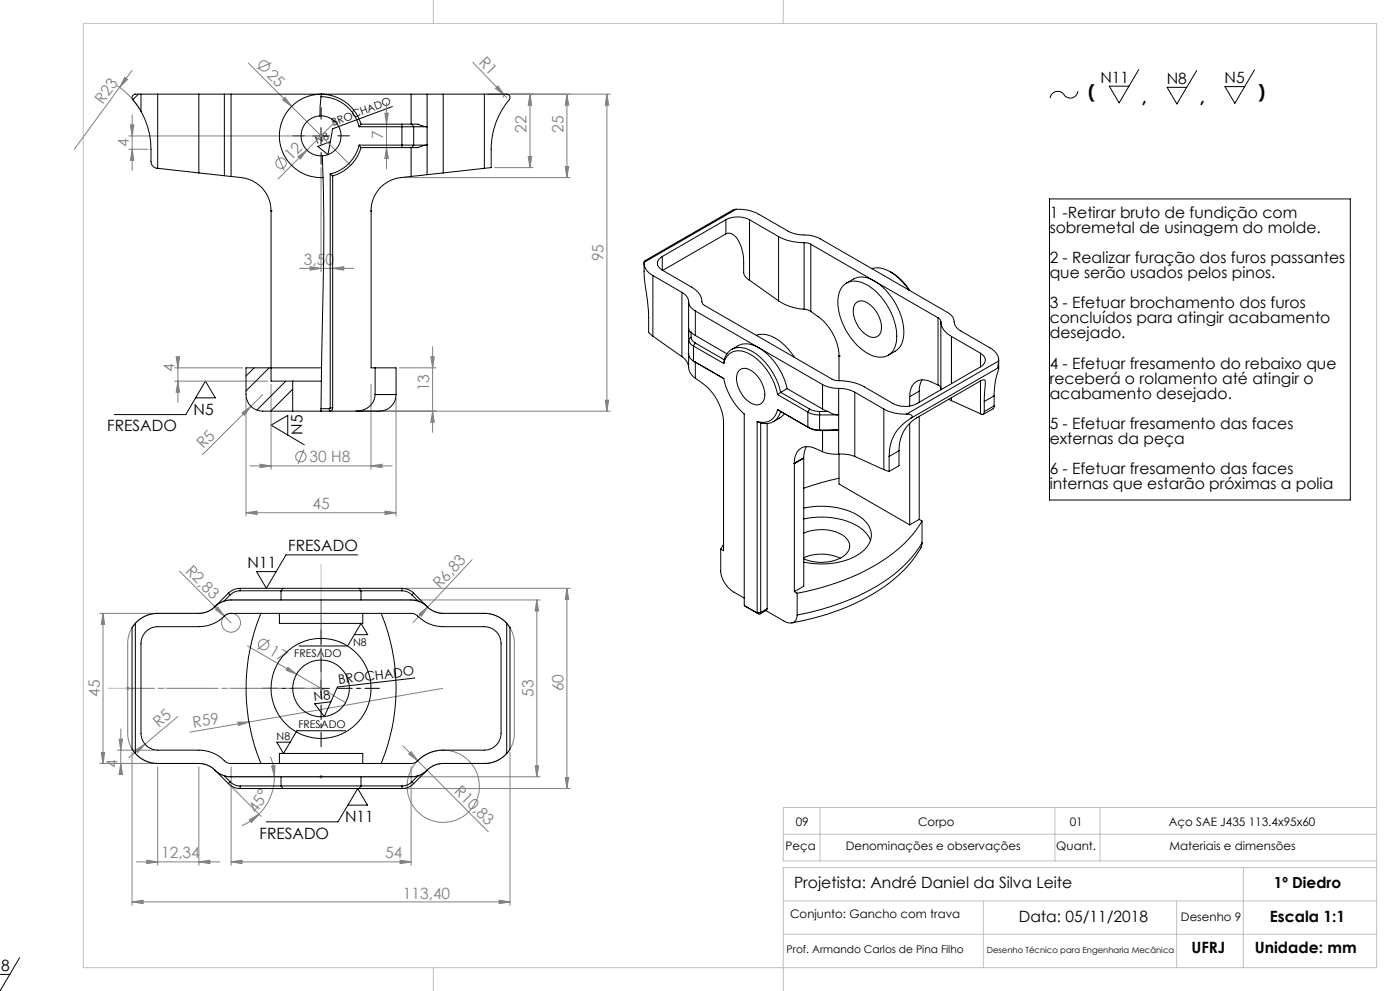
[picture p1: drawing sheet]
<svg xmlns="http://www.w3.org/2000/svg" width="420mm" height="297mm" viewBox="0 0 420 297" stroke-linecap="round" stroke-linejoin="round" font-family="sans-serif">
<g fill="none" stroke="#808080" stroke-width=".3">
<path d="M74.5 18.9l13 13M81.5 18.8l-4.5 1.9M141.9 18.7l9.4 9.8M35.1 25.6l3.7 3.1 3 3.9M35.9 26.2l-13.6 18.5M37.4 23.2l.8 .6-2.3 2.4zM39.1 37.4h1l-.4 3.3zM39.7 21.1l-3.8 5.1M39.7 34.4v16.7M84.8 29.9l.7-.7 2 2.7zM87.5 31.9l17.7 17.7M100.5 36.5l-17.1 17.2"/>
<path d="M115.5 33.9h1l-.5 3.3zM116 30.9v19.7M148.7 26.5l.7-.7 1.9 2.7zM151.3 28.5l-.3 .7M151.3 28.5l.7 .7M159 28.2v22M159 28.2l.5 3.3h-1zM170.1 28.2v25M170.1 28.2l.5 3.3h-1zM182.1 28.2l.5 3.3h-1zM182.1 28.2v95M183.1 28.2h-36.8"/>
<path d="M38.6 44.7h5.7M38.6 40.7h56.7M39.7 44.7l.4 3.3h-1zM83.4 46.7l1.9 4.4M89.4 47l2.7-2-2 2.7zM96.3 50.2v31.3M116 44.2l.5 3.3h-1zM121.2 53.2h49.9M148.3 50.2h11.7M158.5 46.9h1l-.5 3.3zM169.6 49.9h1l-.5 3.3zM93 79.9l3.3 .5-3.3 .6z"/>
<path d="M89.9 80.4h16.3M99.8 80.4l3.3-.5v1.1zM52.4 110.2h20.4M52.4 114.2h27.9M52.8 106.9h1.1l-.5 3.3zM53.4 114.2l.5 3.3h-1.1zM53.4 107.6v13M73.8 119.2v35.5M78.8 118.2l-18.1 18.1M81.3 115.2v25.4M111.3 115.2v25.4M118.8 119.2v35.5"/>
<path d="M119.8 110.2h11M129.3 106.9h1l-.5 3.3zM129.8 103.9v25.7M181.6 119.9h1l-.5 3.3zM72.6 123.8l2.7-2-2 2.7zM75 139.6h42.7M78 139.1l3.3 .5-3.3 .6zM91.2 134.7l-1.8 4.4M107.9 123.2h75.2M111.3 139.6l3.3-.5v1.1zM129.8 123.2l.5 3.3h-1zM73.8 153.7l3.3-.5v1z"/>
<path d="M73.8 153.7h45M115.5 153.2l3.3 .5-3.3 .5zM53.8 171.2l13.5 13.4M121.6 176.3h49.5M124.3 179.8h37.7M141.6 167.7l-13.3 14.3M161 179.8l.6 3.3h-1.1zM161 179.8v53M170.1 176.3l.5 3.3h-1zM170.1 176.3v60M29.9 183.8h16.4M30.9 183.8l.5 3.3h-1z"/>
<path d="M30.9 183.8v45M41.1 186.3a8.9 8.9 0 0 1 6.2-2.5h12.4a8 8 0 0 0 5.7-2.7l1.7-.9 1.8-.4h54.4a7.5 7.5 0 0 1 5.7 2.8l1.7 .8 2.3 .4h12.3a9 9 0 0 1 9 9v27a9 9 0 0 1-9 9h-12.3a7.5 7.5 0 0 0-5.7 2.8l-1.7 .8-1.9 .4h-54.4a7.8 7.8 0 0 1-5.7-2.7l-1.7-.9-1.9-.4h-12.7a9 9 0 0 1-9-9v-27a8.9 8.9 0 0 1 2.8-6.5zM64 181.8h1M64.5 181.3v1M64.6 182.7l.7-.7 2 2.6zM64.8 181.5l-.7 .7M67.3 184.6l2 2.1M74.2 193.6l29.5 17M81 191.7l-3.8 3M86.4 200l2.6 2.1-3.2-1.2zM125.7 184l2.6-2-1.9 2.7zM128.3 182l-4.4 4.6"/>
<path d="M36.2 218.5v13M37.8 206.3h1M38 205.9l.7 .8M38.7 205.9l-.7 .8M53.4 214.7l-9.9 8.3M71.3 216.4h3.4l-3.2 1zM74.7 216.4l-17.7 3M132.8 206.3l-58.1 10.1M29.9 228.8h16.4M30.4 225.5h1l-.5 3.3zM35.2 224.8h11.1M35.7 221.5h1.1l-.6 3.3z"/>
<path d="M36.2 228.8l.6 3.3h-1.1zM39.6 225.5v45.8M40.6 224.8l2.9-1.8-2.2 2.6zM43.5 223l-4.9 4.1M47.3 229.8v29.5M59.7 229.8v29.5M69.2 235.5l9.2 9.2M69.3 229.8v29.5M81.1 226.7l.7 2.2 .5 3.9M81.5 229.6l1-.1-.2 3.3zM82.3 232.8a16.1 16.1 0 0 1-4.6 11.2M96 232.4l.7 .8"/>
<path d="M96.3 232.3v1M96.7 232.4l-.7 .8M120.8 223.5l25.7 25.8M121.6 236.3h49.5M123.3 225.3l2 2.7-2.7-2zM123.3 229.8v29.5M124.3 232.8h37.7M153 225.5v45.8M160.5 229.5h1.1l-.6 3.3zM169.6 233h1l-.5 3.3zM41 258.3h25M44 257.8l3.3 .5-3.3 .5z"/>
<path d="M59.7 258.3l3.3-.5v1zM69.3 258.3l3.3-.5v1zM69.3 258.3h54M74.8 245.7l2.9-1.7-2.2 2.5zM77.7 244l-2.7 2.1-2.5 1.4M120 257.8l3.3 .5-3.3 .5zM39.6 270.3l3.3-.5v1zM39.6 270.3h113.4M149.7 269.8l3.3 .5-3.3 .5z"/>
<circle cx="79.2" cy="19.7" r="1.55"/>
<circle cx="84.3" cy="48.9" r="1.56"/>
<circle cx="90.3" cy="136.9" r="1.55"/>
<circle cx="69.3" cy="186.6" r="2.84"/>
<circle cx="79.1" cy="193.2" r="1.55"/>
<circle cx="133" cy="235.6" r="10.8"/>
</g>
<g fill="none" stroke="#000" stroke-width=".3">
<path d="M96.3 38.2v5M117.7 31.9l-17.9 6.7-1.4 7.8-3-2.5 3.7-1.4M323.4 27.4a2.39 2.39 0 0 1-2 2 2.39 2.39 0 0 1-2.5-1.4 2.31 2.31 0 0 0-3.9 1.4M341.6 20.8l-5.9 10-2.9-5h5.9M359 21.2l-5.9 9.9-3-4.9h5.9M376.3 21l-5.8 10-3-5h5.9M93.8 40.7h5M314.9 59.6h90.2v90.3h-90.2zM58.7 119.2h5.9l-3-5-5.9 10h-21.4M86.3 130.4v-5.9l-5 2.9 10 5.9M107.3 166.3h-21.5l-5.9 10-2.9-5h5.9M106.3 190.2h4l-2-3.4-4 6.8h-14.6"/>
<path d="M93.8 206.3h5M96.3 203.8v5M103.7 219h-14.6l-4 6.8-2.1-3.4h4.1M124.5 203.2l-23.3 2.7-3.9 8.9-2.9-3.9 4.9-.6M104.4 241.3h5.8l-2.9-5-5.9 10h-21.5M0 292h2.9M5.9 287l-5.9 9.9"/>
</g>
<g fill="none" stroke="#c0c0c0" stroke-width=".3">
<path d="M25 7h388v283h-388zM130 0v7M235 0v7M95.8 40.7h1M96 40.4l.7 .7M96.3 40.2v1M96.7 40.4l-.7 .7M96.3 169.1v37.2M235 250h178M246 242v16M316.5 242v16M330 242v16"/>
<path d="M413 242h-178v16h178M235 270h178M235 280h178M295 270v20M353 270v20M373 260v30M413 260h-178v37M130 290v7"/>
</g>
<path d="M96.3 35.7v-3.5M91.3 40.7h-3.5M96.3 45.7v3.5M101.3 40.7h3.5" fill="none" stroke="#000" stroke-width=".3" stroke-dasharray="15.2 1.3 1.3 1.3"/>
<path d="M96.3 206.3h-63.9" fill="none" stroke="#c0c0c0" stroke-width=".3" stroke-dasharray="15.2 1.3 1.3 1.3" stroke-dashoffset="4.2"/>
<path d="M91.3 206.3h-12.5M96.3 201.3v-12.5M96.3 211.3v12.5M101.3 206.3h12.5" fill="none" stroke="#000" stroke-width=".3" stroke-dasharray="15.2 1.3 1.3 1.3" stroke-dashoffset="10.9"/>
<path d="M38.3 206.3h58" fill="none" stroke="#808080" stroke-width=".3" stroke-dasharray="15.2 1.3 1.3 1.3" stroke-dashoffset="7.2"/>
<path d="M96.3 179.8v26.5" fill="none" stroke="#808080" stroke-width=".3" stroke-dasharray="15.2 1.3 1.3 1.3" stroke-dashoffset="3.9"/>
<g fill="#808080">
<path d="M148.7 26.5l.7-.7 1.9 2.7z"/>
<path d="M84.8 29.9l.7-.7 2 2.7z"/>
<path d="M64.6 182.7l.7-.7 2 2.6z"/>
<path d="M86.4 200l2.6 2.1-3.2-1.2z"/>
<path d="M71.3 216.4h3.4l-3.2 1z"/>
<path d="M40.6 224.8l2.9-1.8-2.2 2.6z"/>
<path d="M89.4 47l2.7-2-2 2.7z"/>
<path d="M72.6 123.8l2.7-2-2 2.7z"/>
<path d="M125.7 184l2.6-2-1.9 2.7z"/>
<path d="M37.4 23.2l.8 .6-2.3 2.4z"/>
<path d="M122.6 226l.7-.7 2 2.7z"/>
<path d="M39.7 44.7l.4 3.3h-1zM39.1 37.4h1l-.4 3.3z"/>
<path d="M115.5 153.2l3.3 .5-3.3 .5zM73.8 153.7l3.3-.5v1z"/>
<path d="M111.3 139.6l3.3-.5v1.1zM78 139.1l3.3 .5-3.3 .6zM99.8 80.4l3.3-.5v1.1zM93 79.9l3.3 .5-3.3 .6zM149.7 269.8l3.3 .5-3.3 .5zM39.6 270.3l3.3-.5v1z"/>
<path d="M44 257.8l3.3 .5-3.3 .5zM59.7 258.3l3.3-.5v1z"/>
<path d="M69.3 258.3l3.3-.5v1zM120 257.8l3.3 .5-3.3 .5z"/>
<path d="M74.8 245.7l2.9-1.7-2.2 2.5zM81.5 229.6l1-.1-.2 3.3z"/>
<path d="M158.5 46.9h1l-.5 3.3zM159 28.2l.5 3.3h-1zM169.6 49.9h1l-.5 3.3zM170.1 28.2l.5 3.3h-1z"/>
<path d="M116 44.2l.5 3.3h-1zM115.5 33.9h1l-.5 3.3z"/>
<path d="M182.1 28.2l.5 3.3h-1zM181.6 119.9h1l-.5 3.3zM52.8 106.9h1.1l-.5 3.3zM53.4 114.2l.5 3.3h-1.1zM129.3 106.9h1l-.5 3.3zM129.8 123.2l.5 3.3h-1zM30.9 183.8l.5 3.3h-1zM30.4 225.5h1l-.5 3.3zM161 179.8l.6 3.3h-1.1zM160.5 229.5h1.1l-.6 3.3zM170.1 176.3l.5 3.3h-1zM169.6 233h1l-.5 3.3zM35.7 221.5h1.1l-.6 3.3zM36.2 228.8l.6 3.3h-1.1z"/>
</g>
<g fill="none" stroke="#000" stroke-width=".3">
<path d="M39.9 29.9l2.4 3.5M41.5 28.2l-1.6 1.7M42.3 28.2h-1.7a1.02 1.02 0 0 0-.9 .6 1.02 1.02 0 0 0 .2 1.1M42.3 33.4a23.1 23.1 0 0 1 3 11.3v3.7a1.97 1.97 0 0 0 2 2M42.3 28.2h5M42.3 28.2v5.2M47.3 28.2h12.4M47.3 28.2v22.2M59.7 28.2h7.6M59.7 28.2v23.6M67.3 28.2h2M67.3 28.2v24.5"/>
<path d="M69.3 28.2h54M69.3 28.2v24.7M96 34.7a6 6 0 0 1 6.3 5.7 6 6 0 0 1-5.6 6.3M96 34.7a6 6 0 0 0-5.7 6.4 6 6 0 0 0 6.4 5.6M96.3 29a11.7 11.7 0 0 1 11.4 9M96.3 29l-.3 5.7M96.4 28.2a12.5 12.5 0 0 1 11.9 9M96.4 28.2a12.5 12.5 0 0 0-12.6 12.8 12.5 12.5 0 0 0 13.1 12.2M96.4 28.2l-.1 .8M107.7 38h16.4M108.3 37.2l-.6 .8M108.3 37.2h12.3"/>
<path d="M120.6 37.2h3M120.6 37.2v7M123.3 28.2h4.8M123.3 28.2v9M123.6 37.2h1.8l2.7 .8h-4M123.6 37.2l.5 .8M124.1 38v5.5M128.1 28.2h4.9M128.1 28.2v24.1M133 28.2h12.3M133 28.2v23.6M145.3 28.2h5.3a2.13 2.13 0 0 1 2.4 .7v.6a25 25 0 0 0-5.6 15.2v5.5l-2.1 .2"/>
<path d="M145.3 28.2v22.2M47.3 50.4l12.4 1.4M59.7 51.8l7.6 .9M67.3 52.7l2 .2M69.3 52.9a12.3 12.3 0 0 1 9.1 3.2 10.1 10.1 0 0 1 2.9 7.1v51h6.5M96.7 46.7a866.9 866.9 0 0 1-.2 59.5l-.2 16.3M99.1 52.1v70.1M99.1 52.1l.7 .6M99.8 52.7v69.5M107.7 43.5h16.4M107.7 43.5a11.7 11.7 0 0 1-8.6 8.6M107.7 43.5l.6 .7"/>
<path d="M108.3 44.2a12.5 12.5 0 0 1-8.5 8.5M108.3 44.2h12.3M120.6 44.2h3M123.3 52.9a12.3 12.3 0 0 0-9.1 3.2 10.1 10.1 0 0 0-2.9 7.1v47h1.2M123.3 44.2v8.7M124.1 43.5h4l-1.2 .2-1.5 .5h-1.8M124.1 43.5l-.5 .7M128.1 52.3l-4.8 .6M133 51.8l-4.9 .5M145.3 50.4l-12.3 1.4M81.3 63.2h.1M111.3 63.2h.1"/>
<path d="M193.2 78.6a4.4 4.4 0 0 0 2.7 4M193.2 78.9a105.4 105.4 0 0 0 1.3 14.2l.1 6.5 1.3 1.1M198.7 76.9a2.17 2.17 0 0 0-1.5 2 2.17 2.17 0 0 0 1.5 2.1M198.7 76.9v4.1M217.8 65.9a7.8 7.8 0 0 1 7.1 0M217.8 70.1a3.4 3.4 0 0 1 4 2.5 13.8 13.8 0 0 1 1.3 6.1v3a3.5 3.5 0 0 0 1.8 2.3M217.8 65.9l-19.1 11M217.8 65.9v4.2M217.8 70.1l-19 10.9M220.8 62.7a12.7 12.7 0 0 1 6.9 1.5l8.7 5a14.4 14.4 0 0 0 6.8 1.4l2.4 .7 38.6 22.3a3.7 3.7 0 0 1 2.2 3.6l.4 .7 1 1 9.2 5.3a4.2 4.2 0 0 1 2.6 4M220.8 62.7l-1.1 .3-26.3 15.2-.2 .4M220.8 62.7l-27.6 15.9"/>
<path d="M224.9 65.9l8.7 5M224.9 65.9v18.1M233.6 70.9a16.3 16.3 0 0 0 7.6 1.8M233.6 70.9v19.3M241.2 72.7l2 .5M241.2 72.7v20M243.2 73.2l38.2 22M243.2 73.2v20.1M195.9 82.6l8.7 5M195.9 82.6v18.1M198.7 81l8.7 5a6 6 0 0 1 3.4 5l38.8 22.6 1.4 .4a17.3 17.3 0 0 1 8.3 1.9l8.7 5.1a7.8 7.8 0 0 0 7.1 0l19-11M204.6 87.6a3.4 3.4 0 0 1 2 2.8"/>
<path d="M204.6 87.6v19.3M206.6 90.4a3.4 3.4 0 0 0 2 2.8M206.6 98.4a1.02 1.02 0 0 0 .7 1.2M206.6 90.4v19.7M207.3 99.6l1.3 .9M207.3 99.6v1.5M208.6 93.2l38.2 22M208.6 93.2v7.3M224.9 84l8.7 6.2M233.6 90.2l1.9 1.1 2.2 .8 3.5 .6M241.2 92.7l2 .6M243.2 93.3a16.2 16.2 0 0 1 8.5 13.3"/>
<path d="M253.3 85.3a5.5 5.5 0 0 1 6.5-.1 19.2 19.2 0 0 1 9.2 16.5 5 5 0 0 1-5.1 5.4 12.7 12.7 0 0 1-8.8-6.1 16.9 16.9 0 0 1-3.4-13.1l.6-1.5zM254 84.8l2.1-1.2a6.5 6.5 0 0 1 7.1 1.2 19.3 19.3 0 0 1 7.9 16.1l-.4 1.7-.7 1.4a8 8 0 0 1-3.5 2.5M256.6 91a2.72 2.72 0 0 1 3.9-.1 8.4 8.4 0 0 1 3.6 9 2.58 2.58 0 0 1-4.2 .5 8.3 8.3 0 0 1-3.6-8.9zM261.5 80.5a7.9 7.9 0 0 1 7.7 2.5l2.3 2.4 1.1 1.5M267.1 81.5a16.5 16.5 0 0 1 5.9 5.6M281.4 95.2l.6 .6 .3 .6M281.4 95.2v20.2M282.3 96.4a5.3 5.3 0 0 0 3.1 4.4M282.3 96.4v19.9M76.3 110.2l-2.5 2.5M80.8 110.2l-7 7M85.7 114.2l-8.7 8.7"/>
<path d="M87.8 116.6l-6.6 6.6M87.8 114.2h8.6M87.8 114.2v9M96.4 110.2h-22.6v8a5 5 0 0 0 5 5h9M112.5 118.2a5.3 5.3 0 0 1-5.6 5M112.5 110.2h6.3v8M112.5 118.2h6.3M112.5 110.2v8M118.8 118.2a5.3 5.3 0 0 1-6.4 5h-5.5M195.9 100.7l8.7 6.2M204.6 106.9l1.5 1.5 .5 1.7M206.6 106.1a2.5 2.5 0 0 0 1.4 2.1"/>
<path d="M206.6 110.1l.5 1.7 1.5 1.5M207.3 101.1a2.16 2.16 0 0 0 1.3 1.7M207.3 101.1l-.7 .6a2.63 2.63 0 0 0 1.4 2M208 108.2l9.1 5.2a19.2 19.2 0 0 0 6.2 10.7v57.3l.1 .2M208 103.7v4.5M208 103.7l9.1 5.2M208 108.2l.6 .3v4.8M208.6 102.8l8.6 5M208.6 102.8l-.6 .9M208.6 113.3a16.4 16.4 0 0 1 8.5 13.3v38.5l-.9-.5M208.6 100.5l9.5 5.5M217.1 108.9a4.6 4.6 0 0 1 6.9-3.2 18 18 0 0 1 9.3 12.6"/>
<path d="M217.2 107.8a4.8 4.8 0 0 1 7.3-3.1 18.9 18.9 0 0 1 9.7 12.9M217.2 107.8l-.1 1.1M219.5 104.7a6.8 6.8 0 0 1 9.1 .1 20.3 20.3 0 0 1 7.5 11.7M221.9 110.9a3.3 3.3 0 0 1 4.2 .6 8.8 8.8 0 0 1 3.2 8.1 2.4 2.4 0 0 1-3.8 1.3 8.8 8.8 0 0 1-4.4-8.7zM226.9 100.5a8.1 8.1 0 0 1 7.8 2.4l1.6 1.5 2.1 2.7M233.3 118.3l9.1 5.2M234.2 117.6l8.7 5M234.2 117.6l-.9 .7M236.1 116.5l10.7 6.1M236.1 116.5l-1.9 1.1M246.8 115.2a10.3 10.3 0 0 0 4.8 1.2M246.8 115.2v7.4"/>
<path d="M251.6 116.4a9.8 9.8 0 0 1 4.8 1.1M251.6 116.4v19.7M251.7 106.7h.1M251.7 106.6v7.5M256.4 117.5l8.7 5.1M256.4 117.5v19.3M272.9 118.9v2.8M275.8 117.2l-2.9 1.7M275.8 117.2v3.3M276.6 113.8l-.7 1.7-.1 1.7M281.4 115.4l.6 .4 .3 .5M281.4 115.4a8.6 8.6 0 0 0-5.2-1.5 4.3 4.3 0 0 0-3.3 5"/>
<path d="M282.3 116.3v.5M284.6 119.7l.8 .4M285.4 100.8l8.7 5.1M285.4 100.8v14.2M285.4 119.2v.9M294.1 105.9a2.17 2.17 0 0 1 1.5 2 2.17 2.17 0 0 1-1.5 2.1M294.1 105.9v4.1M294.1 114.2v9.8M298.2 118.6l-2.9 1.7M298.2 118.6v3M299.4 110.2a1.1 1.1 0 0 1-.1 1.5l-.7 2.7-.4 4.2M299.4 110.2l-26.2 15.2"/>
<path d="M299.6 108.2l-.2 2M299.6 108.2l-27.6 15.9M299.6 107.9v2.5M87.8 123.2h8.5M96.3 122.5h2.5M96.3 123.2h10.6M96.3 122.5v.7M99.1 122.2l-.3 .3M99.1 122.2h.7M99.8 122.2a.96 .96 0 0 1-1 1v-.7M227.2 126.3v57.2M227.2 126.3l1 .5"/>
<path d="M228.2 126.8v56.7M230.2 127v55.4M233.3 122.8a4.5 4.5 0 0 1-6.1 3.5M233.3 122.8l9.1 5.2M233.3 122.8l.9 .5M234.2 123.3a4.6 4.6 0 0 1-6 3.5M234.2 123.3l8.7 5M235.3 124a7.5 7.5 0 0 1-3.3 2.4M238.3 138.9v38.4M238.3 138.9h.1M241.1 137.2l-2.8 1.7M241.1 137.2v38.5l-2.8 1.6"/>
<path d="M241.1 137.3h.1M241.1 137.3l-2.8 1.6M242 133.8l-.7 1.7-.2 1.7M242.4 128l2.5 .8 6.7 .1-5.7 .1M242.4 123.5v4.5M242.4 128l.5 .3M242.9 122.6l1.8 .6 1.2 .1M242.9 128.3l1 .5 2 .2M242.9 122.6l-.5 .9M245.9 123.3v5.7M245.9 123.3h2.6M246.8 122.6l1.7 .7"/>
<path d="M246.8 135.4l2.2 .6 2.6 .1M246.8 135.4a8.6 8.6 0 0 0-5.2-1.5 4.3 4.3 0 0 0-3.3 5M246.8 129v6.4M248.5 123.3a5 5 0 0 0 3.1 1.1h-5.7a7 7 0 0 1-3.5-.9M251.6 136.1l2.6 .1 2.2 .6M251.7 136.1v9l21.2 12.2M256.4 136.8l8.7 4M265.1 122.6a12.7 12.7 0 0 0 6.9 1.5M265.1 122.6v18.2M266.7 136.8v4.5M269.7 135.1l-3 1.7M269.7 135.1v4.5l-3 1.7"/>
<path d="M272 124.1l1.2 .2a.56 .56 0 0 1 .5 .5 .56 .56 0 0 1-.5 .6M272.9 126.9v30.4M273.2 125.4a12.6 12.6 0 0 0-6.5 11.4M275.8 124.8v30.9M285.4 120.1l8.7 3.9M295.3 120.3l.3-5.3a.74 .74 0 0 0 0-.8 .74 .74 0 0 0-.7-.4l-19.8 11.4a11.1 11.1 0 0 0-5.4 9.9M295.3 123.4a.65 .65 0 0 1-.3 .8 .65 .65 0 0 1-.9-.2M295.3 120.3v3.1M298.2 121.6l-.3 .9-2.9 1.7M298.2 121.6l-2.9 1.8M241.1 152.3a21.8 21.8 0 0 1 17.9 3.4 5.9 5.9 0 0 1-.5 9.8 22.2 22.2 0 0 1-17.4 2.9M241.1 155.5a21.8 21.8 0 0 1 17.9 3.5l1.2 1.3 1 1.7"/>
<path d="M241.1 159.8a12.4 12.4 0 0 1 12.8 1.5 3.5 3.5 0 0 1-1.3 5.7 13.4 13.4 0 0 1-11.5 .5M251.7 143.3l-5.3 1.3-5.3 1.7M265.1 140.8l1.6 .5M275.8 155.7l-2.9 1.6M275.8 155.7l.8 .5M276.6 156.2a41.4 41.4 0 0 1-19.1 15.9 81 81 0 0 1-18.4 5.7M276.6 156.2v6.5M68.5 177.8l-4 4M68.5 177.8l.5 .5M69 178.3l-1.8 1.8M72.1 177.1a4.2 4.2 0 0 0-3.1 1.2M72.1 176.3a5.2 5.2 0 0 0-3.6 1.5"/>
<path d="M72.1 177.1h12.2M72.1 176.3v.8M72.1 176.3h12.8M84.3 177.1h24M84.3 177.1v2.7M84.9 176.3h22.8M84.9 176.3l-.6 .8M107.7 176.3l.6 .8M107.7 176.3h12.9M108.3 177.1v2.7M108.3 177.1h12.3M120.6 177.1a4.2 4.2 0 0 1 3 1.2"/>
<path d="M120.6 176.3a5.2 5.2 0 0 1 3.5 1.5M120.6 176.3v.8M123.6 178.3l1.8 1.8M124.1 177.8l-.5 .5M124.1 177.8l4 4M216.2 164.6v6.5a8.4 8.4 0 0 0 4 6.4l3.1 1.7M217.1 163.2l-.9 1.4M238.3 177.3l.8 .5M239.1 177.8v6.5M241.1 167.1a13.5 13.5 0 0 1 11 .2M276.3 164.1a43.3 43.3 0 0 1-20 16.8 76.2 76.2 0 0 1-18.8 5.8M276.6 162.7a41.4 41.4 0 0 1-19.1 15.9 81 81 0 0 1-18.4 5.7"/>
<path d="M276.6 162.7l-.3 1.4M40.6 186.8l-1 1.3v36.4l1 1.3M40.6 186.8v39M43.8 189.3a5 5 0 0 1 3.5-1.5h12.4a11.7 11.7 0 0 0 8.3-3.7l1-.3h54.6l1 .3a12.6 12.6 0 0 0 8.4 3.7h12.3a5 5 0 0 1 5 5v27a5.1 5.1 0 0 1-5 5h-12.3a11.9 11.9 0 0 0-8.4 3.7l-1 .3h-54.6l-1-.3a11.8 11.8 0 0 0-8.3-3.7h-12.4a5.1 5.1 0 0 1-5-5v-27a5 5 0 0 1 1.5-3.5zM64.5 181.8a6.9 6.9 0 0 1-4.8 2h-12.4a9.1 9.1 0 0 0-6.7 3M64.5 181.8a6.9 6.9 0 0 1 4.8-2h54a6.8 6.8 0 0 1 4.8 2M78.3 183.8a58.9 58.9 0 0 0 0 45M83.8 183.8v3h25v-3M114.4 183.8a58.9 58.9 0 0 1 0 45M128.1 181.8a6.9 6.9 0 0 0 4.9 2h12.3a9.1 9.1 0 0 1 6.7 3M152 186.8l1 1.3v36.4l-1 1.3M152 186.8v39"/>
<path d="M223.4 181.6l3.6 2M223.4 181.6l4.1 2.3M227 183.6l.5 .3M227.2 183.5l-.2 .1M227.2 183.5h1M228.2 183.5a.42 .42 0 0 1-.2 .5 .42 .42 0 0 1-.5-.1M229.7 183l5.4 3.1a2.32 2.32 0 0 0 2.7 .5 2.32 2.32 0 0 0 1.3-2.3M230.2 182.4l-.2 .4-2 1.2M230.2 182.4l-2 1.1M40.6 225.8a8.9 8.9 0 0 0 6.7 3h12.4a6.9 6.9 0 0 1 4.8 2M64.5 230.8a6.7 6.7 0 0 0 4.8 2h54a6.5 6.5 0 0 0 4.8-2M64.5 230.8l4 4"/>
<path d="M67.2 232.5l1.8 1.8M68.5 234.8a5 5 0 0 0 3.6 1.5M69 234.3a4.2 4.2 0 0 0 3.1 1.2M69 234.3l-.5 .5M72.1 235.5v.8M72.1 235.5h12.2M72.1 236.3h12.8M83.8 228.8v-3h25v3M84.3 235.5h24M84.3 232.8v2.7M84.3 235.5l.6 .8M84.9 236.3h22.8"/>
<path d="M107.7 236.3h12.9M108.3 232.8v2.7M108.3 235.5l-.6 .8M108.3 235.5h12.3M120.6 235.5v.8M123.6 234.3a4.2 4.2 0 0 1-3 1.2M123.6 234.3l.5 .5M124.1 234.8a5 5 0 0 1-3.5 1.5M125.4 232.5l-1.8 1.8M128.1 230.8l-4 4M152 225.8a8.9 8.9 0 0 1-6.7 3h-12.3a6.9 6.9 0 0 0-4.9 2"/>
<circle cx="96.3" cy="206.3" r="8.5"/>
<circle cx="96.3" cy="206.3" r="15"/>
</g>
<g font-size="5.6">
<text x="326.4" y="29.5">(</text>
<text x="377.4" y="29.5">)</text>
<text x="342.6" y="30.8">,</text>
<text x="359.9" y="30.8">,</text>
</g>
<g font-size="4.7" fill="#808080">
<text x="79.9" y="22.8" transform="rotate(45 79.9 22.8)">25</text>
<text x="143.4" y="19" transform="rotate(46 143.4 19)">R1</text>
<text x="30.8" y="31.4" transform="rotate(-54 30.8 31.4)">R23</text>
<text x="115" y="41.8" transform="rotate(-90 115 41.8)">7</text>
<text x="158" y="39.7" transform="rotate(-90 158 39.7)">22</text>
<text x="169.1" y="39.7" transform="rotate(-90 169.1 39.7)">25</text>
<text x="38.6" y="44.1" transform="rotate(-90 38.6 44.1)">4</text>
<text x="87.4" y="48.3" transform="rotate(-45 87.4 48.3)">12</text>
<text x="91.2" y="79.4">3,50</text>
<text x="181.1" y="78.3" transform="rotate(-90 181.1 78.3)">95</text>
<text x="52.4" y="111.4" transform="rotate(-90 52.4 111.4)">4</text>
<text x="128.8" y="117.3" transform="rotate(-90 128.8 117.3)">13</text>
<text x="61" y="134.7" transform="rotate(-45 61 134.7)">R5</text>
<text x="92.9" y="138.6">30 H8</text>
<text x="93.7" y="152.6">45</text>
<text x="55.4" y="171.4" transform="rotate(45 55.4 171.4)">R2,83</text>
<text x="131.9" y="176.6" transform="rotate(-47 131.9 176.6)">R6,83</text>
<text x="80.5" y="195.9" transform="rotate(30 80.5 195.9)">17</text>
<text x="29.9" y="208.9" transform="rotate(-90 29.9 208.9)">45</text>
<text x="160.1" y="208.9" transform="rotate(-90 160.1 208.9)">53</text>
<text x="169.1" y="207.2" transform="rotate(-90 169.1 207.2)">60</text>
<text x="47.6" y="218.2" transform="rotate(-40 47.6 218.2)">R5</text>
<text x="58.1" y="218.2" transform="rotate(-10 58.1 218.2)">R59</text>
<text x="35.2" y="230.2" transform="rotate(-90 35.2 230.2)">4</text>
<text x="136.1" y="237.4" transform="rotate(45 136.1 237.4)">R10,83</text>
<text x="76.9" y="243.9" transform="rotate(-57 76.9 243.9)">45°</text>
<text x="48.3" y="257.3">12,34</text>
<text x="115.6" y="257.3">54</text>
<text x="120.9" y="269.3">113,40</text>
</g>
<g font-size="4.7">
<text x="330.1" y="24.8">N11</text>
<text x="350" y="25.1">N8</text>
<text x="367.4" y="24.9">N5</text>
<text x="314.9" y="65.2">1 -Retirar bruto de fundição com</text>
<text x="314.9" y="69.7">sobremetal de usinagem do molde.</text>
<text x="314.9" y="78.8">2 - Realizar furação dos furos passantes</text>
<text x="314.9" y="83.3">que serão usados pelos pinos.</text>
<text x="314.9" y="92.3">3 - Efetuar brochamento dos furos</text>
<text x="314.9" y="96.9">concluídos para atingir acabamento</text>
<text x="314.9" y="101.4">desejado.</text>
<text x="314.9" y="110.5">4 - Efetuar fresamento do rebaixo que</text>
<text x="314.9" y="115">receberá o rolamento até atingir o</text>
<text x="314.9" y="119.5">acabamento desejado.</text>
<text x="58.1" y="124.2">N5</text>
<text x="32.2" y="129.2">FRESADO</text>
<text x="90.8" y="130.4" transform="rotate(-90 90.8 130.4)">N5</text>
<text x="314.9" y="128.6">5 - Efetuar fresamento das faces</text>
<text x="314.9" y="133.1">externas da peça</text>
<text x="314.9" y="142.1">6 - Efetuar fresamento das faces</text>
<text x="314.9" y="146.7">internas que estarão próximas a polia</text>
<text x="86.5" y="165.3">FRESADO</text>
<text x="74.3" y="170.3">N11</text>
<text x="77.8" y="251.3">FRESADO</text>
<text x="103.5" y="246.3">N11</text>
<text x="238.2" y="266">Projetista: André Daniel da Silva Leite</text>
<text x="305.6" y="276.4">Data: 05/11/2018</text>
<text x="381" y="276.4">Escala 1:1</text>
<text x="357.4" y="285.6">UFRJ</text>
<text x="376.5" y="285.6">Unidade: mm</text>
<text x=".4" y="291">8</text>
</g>
<text font-size="4.6" x="382.2" y="266">1º Diedro</text>
<g font-size="3.9">
<text x="101.7" y="205" transform="rotate(-7 101.7 205)">BROCHADO</text>
<text x="94.3" y="210.1" transform="rotate(-7 94.3 210.1)">N8</text>
</g>
<g font-size="3.5">
<text x="238.7" y="247.5">09</text>
<text x="275.4" y="247.5">Corpo</text>
<text x="320.9" y="247.5">01</text>
<text x="350.7" y="247.5">Aço SAE J435 113.4x95x60</text>
<text x="235.7" y="254.8">Peça</text>
<text x="253.7" y="254.8">Denominações e observações</text>
<text x="316.9" y="254.8">Quant.</text>
<text x="350.8" y="254.8">Materiais e dimensões</text>
<text x="237" y="275">Conjunto: Gancho com trava</text>
<text x="354.3" y="275.9">Desenho 9</text>
</g>
<g font-size="3.2">
<text x="100" y="37.8" transform="rotate(-20 100 37.8)">BROCHADO</text>
<text x="95.1" y="43.2" transform="rotate(-20 95.1 43.2)">N8</text>
<text x="88.3" y="197">FRESADO</text>
<text x="105.9" y="193.6">N8</text>
<text x="83" y="221.7">N8</text>
<text x="89.5" y="218.3">FRESADO</text>
<text x="236" y="285.6">Prof. Armando Carlos de Pina Filho</text>
</g>
<text font-size="2.5" x="296.1" y="285.6">Desenho Técnico para Engenharia Mecânica</text>
</svg>
